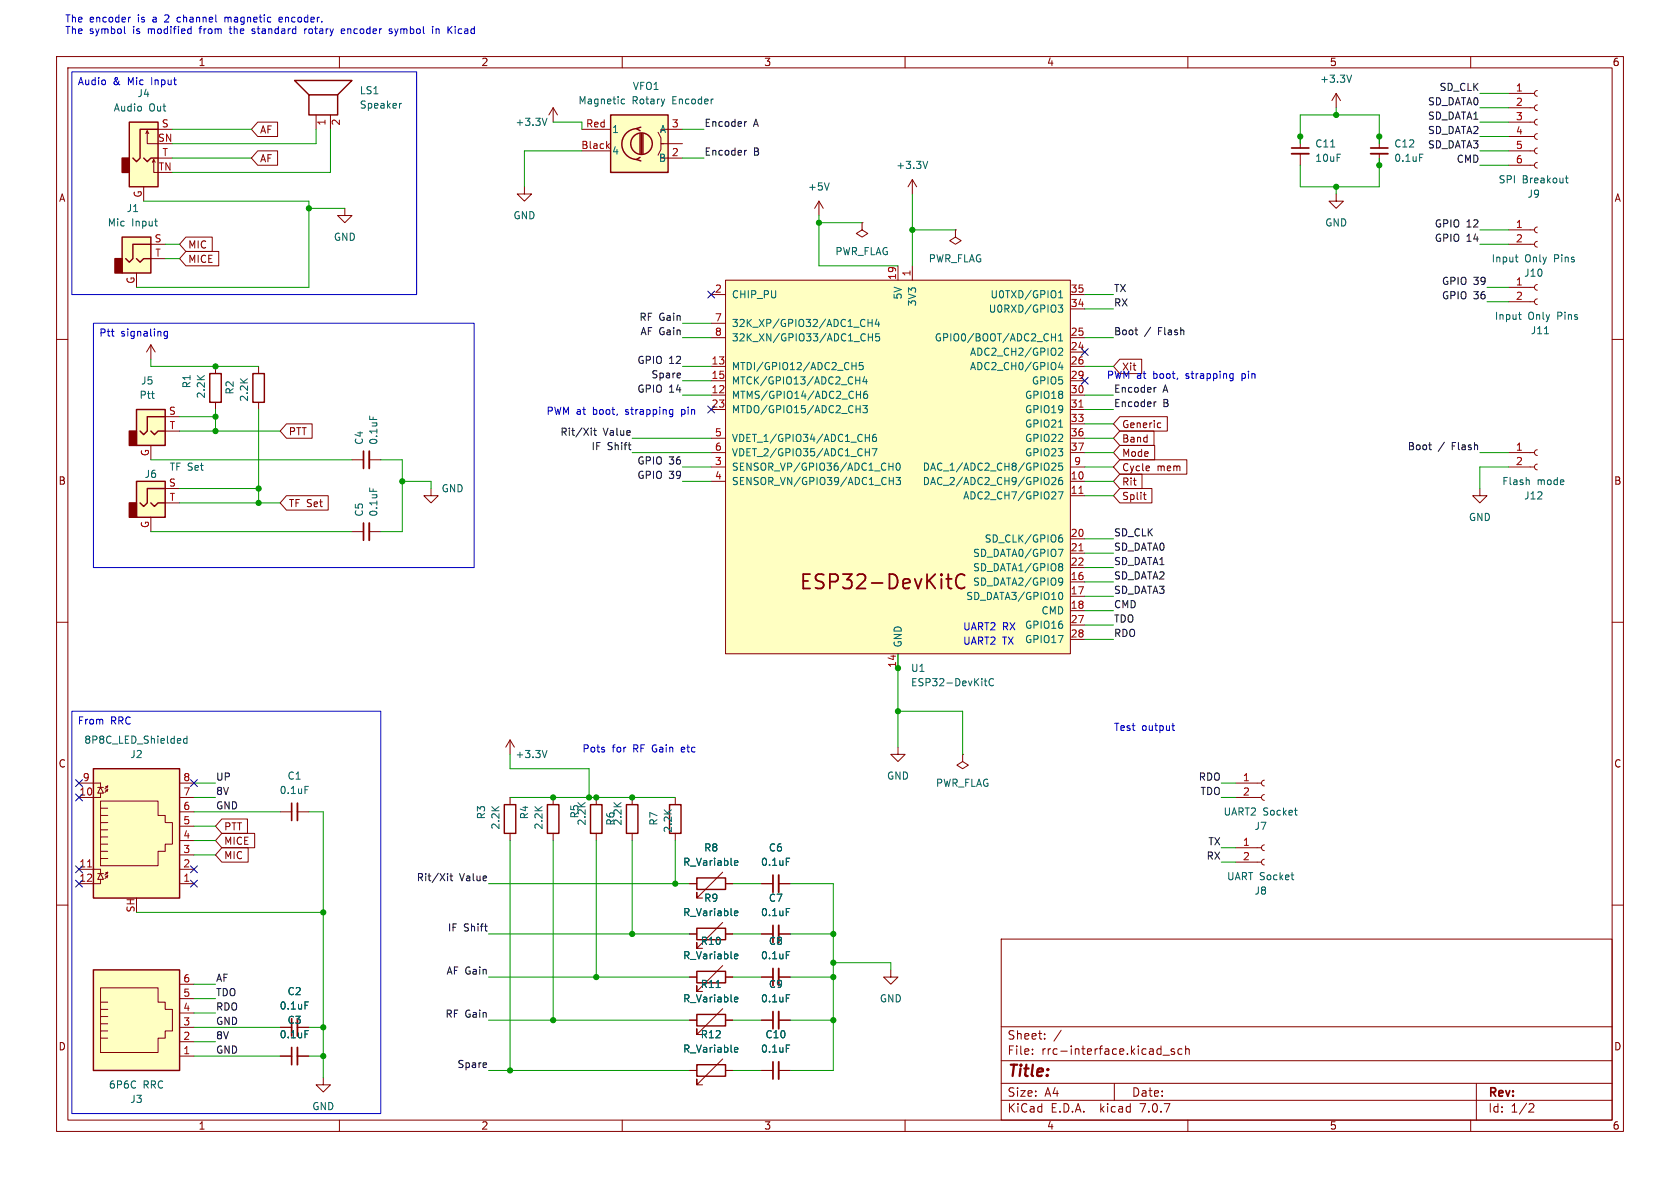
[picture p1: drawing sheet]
<svg xmlns="http://www.w3.org/2000/svg" width="297mm" height="210mm" viewBox="0 0 297 210" stroke-linecap="round" stroke-linejoin="round" font-family="sans-serif">
<g fill="none" stroke="#840000" stroke-width=".18">
<path d="M10 10h277v190h-277zM12 12h273v186h-273zM60 10v2M97.8 19.1l-.8 1.2M97.8 19.1v2.5M97.8 19.1l.8 1.2M110 10v2M160 10v2M210 10v2M236.2 16.5l-.7 1.3M236.2 16.5v2.6M236.2 16.5l.8 1.3"/>
<path d="M260 10v2M266.7 19.1h4.6M266.7 16.5h4.6M271.8 18.5l-.4 .2-.1 .3 .1 .4 .4 .2M271.8 16l-.4 .2-.1 .3 .1 .4 .4 .1M25.4 33v2.6M25.8 23.6l.2-.5v2.3h1.9M26 23.1l.3 .5M26.9 28.7l.3-.5v2.3h.7M27.2 28.2l.2 .5M27.9 27.9h2.6M27.9 22.9h2.6"/>
<path d="M45.6 21.6h3.5v2.5h-3.5l-1.2-1.2zM45.6 26.7h3.5v2.5h-3.5l-1.2-1.3zM55.9 20.3v2.6M58.4 20.3v2.6M61 36.8v1.3h1.2l-1.2 1.3-1.3-1.3h1.3M92.7 33v1.3h1.3l-1.3 1.3-1.3-1.3h1.3M102.9 26.7h5M102.9 22.9h5M116.3 23.4l.5 1v1h.5M118.1 27.9h2.5M118.1 22.9h2.5M120.6 25.4h-3.8v1l-.5 1"/>
<path d="M144.8 35.6l-.8 1.2M144.8 35.6v2.5M144.8 35.6l.7 1.2M152.4 39.4v1.2l-1 .7 1 .6 1-.6-1-.7M152.4 39.4h.1M161.3 31.8v2.5M161.3 31.8l-.8 1.2M161.3 31.8l.8 1.2M229.9 24.1v2.1M229.9 27.2v2M236.2 34.3v1.3h1.3l-1.3 1.2-1.3-1.2h1.3M243.8 24.1v2.1"/>
<path d="M243.8 27.2v2M266.7 29.2h4.6M266.7 26.7h4.6M266.7 24.1h4.6M266.7 21.6h4.6M271.8 28.7l-.4 .2-.1 .3 .1 .4 .4 .1M271.8 26.2l-.4 .1-.1 .4 .1 .3 .4 .2M271.8 23.6l-.4 .2-.1 .3 .1 .4 .4 .1M271.8 21.1l-.4 .1-.1 .4 .1 .3 .4 .2M10 60h2M24.1 48.3v2.5M26.7 43.2h2.5"/>
<path d="M26.7 45.7h2.5M32.9 41.9h4.6v2.6h-4.6l-1.2-1.3zM32.9 44.4h5.8v2.6h-5.8l-1.2-1.3zM125.7 52.1h2.6M125.7 59.7h2.6M125.7 57.2h2.6M128.3 49.5h60.9v66.1h-60.9zM158.7 47v2.5M161.3 47v2.5M168.9 40.6v1.3l-1 .6 1 .7 1-.7-1-.6M168.9 40.6h.1M189.2 52.1h2.6"/>
<path d="M189.2 59.7h2.6M189.2 54.6h2.6M266.7 43.2h4.6M266.7 53.3h4.6M266.7 50.8h4.6M266.7 40.6h4.6M271.8 52.8l-.4 .2-.1 .3 .1 .4 .4 .1M271.8 50.3l-.4 .2-.1 .3 .1 .4 .4 .1M271.8 42.7l-.4 .1-.1 .4 .1 .3 .4 .2M271.8 40.1l-.4 .2-.1 .3 .1 .4 .4 .1M285 60h2M26.7 61l-.8 1.2"/>
<path d="M26.7 61v2.5M26.7 78.7v2.6M26.7 61l.7 1.2M29.2 73.7h2.5M29.2 76.2h2.5M38.1 64.8v1.2M38.1 71.1v1.3M45.7 64.8v1.2M45.7 71.1v1.3M50.6 74.9h4.6v2.6h-4.6l-1.1-1.3zM125.7 69.9h2.6M125.7 64.8h2.6"/>
<path d="M125.7 67.3h2.6M125.7 72.4h2.6M125.7 77.5h2.6M189.2 69.9h2.6M189.2 64.8h2.6M189.2 67.3h2.6M189.2 72.4h2.6M189.2 62.2h2.6M189.2 74.9h2.6M189.2 77.5h2.6M198 63.5h3.8v2.5h-3.8l-1.2-1.2zM198 76.2h6v2.5h-6l-1.2-1.2z"/>
<path d="M198 78.7h6.1v2.6h-6.1l-1.2-1.3zM198 73.7h8.4v2.5h-8.4l-1.2-1.3zM204.8 74.8h.4M205.2 75.5l-.4 .1M271.8 79.5l-.4 .2-.1 .3 .1 .4 .4 .1M26.7 91.4v2.6M29.2 86.4h2.5M29.2 88.9h2.5M50.6 87.6h7.4v2.6h-7.4l-1.1-1.3zM62.2 81.3h2.1M62.2 94h2.1M65.3 81.3h2"/>
<path d="M65.3 94h2M76.2 86.4v1.2h1.3l-1.3 1.3-1.3-1.3h1.3M125.7 82.6h2.6M125.7 80h2.6M125.7 85.1h2.6M189.2 82.6h2.6M189.2 80h2.6M189.2 85.1h2.6M189.2 87.6h2.6M189.2 95.3h2.6M189.2 97.8h2.6M198 81.3h11.8v2.5h-11.8l-1.2-1.2z"/>
<path d="M198 83.8h3.9v2.6h-3.9l-1.2-1.3zM198 86.4h5.6v2.5h-5.6l-1.2-1.3zM202.1 87.5h.5M202.3 87v1.1l.3 .2M261.6 86.4v1.2h1.3l-1.3 1.3-1.3-1.3h1.3M266.7 82.6h4.6M266.7 80h4.6M271.8 82l-.4 .2-.1 .3 .1 .4 .4 .2M10 110h2M158.7 115.6v2.5M189.2 102.9h2.6M189.2 105.4h2.6"/>
<path d="M189.2 108h2.6M189.2 100.3h2.6M189.2 110.5h2.6M189.2 113h2.6M285 110h2M14 138.4h3.8v.8M17.3 139.2h1M17.8 139.2l.5 1h-1zM18.7 139.7l.3-.1-.5 .5M18.7 139.1l.3-.2-.5 .5M19 139.6l-.1 .4M19 138.9l-.1 .4"/>
<path d="M31.7 138.4h2.6M90.2 130.8l-.8 1.3M90.2 130.8v2.6M90.2 130.8l.7 1.3M158.7 132.1v1.3h1.3l-1.3 1.2-1.2-1.2h1.2M170.2 133.4v1.2l1 .7-1 .6-1-.6 1-.7M170.2 133.4h.1M218.4 138.4h4.6M223.5 137.9l-.3 .2-.2 .3 .2 .4 .3 .1M10 160h2M14 153.7h3.8v.7M17.3 154.4h1"/>
<path d="M17.8 151.8h1.2M17.8 150.5h1.2M17.8 149.2h1.2M17.8 148h1.2M17.8 146.7h1.2M17.8 145.4h1.2M17.8 154.4l.5 1h-1zM17.8 141.6h10.1v2.5h1.3v1.3h1.3v3.8h-1.3v1.3h-1.3v2.5h-10.1zM17.8 155.4v.8h-3.8M17.8 140.2v.8h-3.8M17.8 144.1h1.2M17.8 142.9h1.2"/>
<path d="M18.7 154.9l.3-.1-.5 .5M18.7 154.3l.3-.1-.5 .5M19 154.8l-.1 .4M19 154.2l-.1 .4M31.7 156.2h2.6M31.7 141h2.6M31.7 153.7h2.6M31.7 151.1h2.6M31.7 148.6h2.6M31.7 146.1h2.6M31.7 143.5h2.6M39.2 149.9h4.7v2.5h-4.7l-1.1-1.3z"/>
<path d="M39.2 144.8h4.6v2.5h-4.6l-1.1-1.2zM39.2 147.3h5.8v2.6h-5.8l-1.1-1.3zM49.5 143.5h2.1M52.6 143.5h2M90.2 141v1.2M90.2 147.3v1.3M97.8 141v1.2M97.8 147.3v1.3M105.4 141v1.2M105.4 147.3v1.3M111.8 141v1.2M111.8 147.3v1.3"/>
<path d="M119.4 141v1.2M119.4 147.3v1.3M121.9 156.2h1.3M127.8 154.2l-4.6 4.6v-1.1v1.1h1M128.3 156.2h1.2M134.6 156.2h2.1M137.7 156.2h2M218.4 152.4h4.6M218.4 149.9h4.6M218.4 141h4.6M223.5 151.9l-.3 .1-.2 .4 .2 .4 .3 .1M223.5 149.4l-.3 .1-.2 .3 .2 .4 .3 .2"/>
<path d="M223.5 140.5l-.3 .1-.2 .4 .2 .3 .3 .2M285 160h2M17.8 179.7h1.2M17.8 178.4h1.2M17.8 177.2h1.2M17.8 174.6h10.1v2.6h1.3v1.2h1.3v3.8h-1.3v1.3h-1.3v2.6h-10.1zM31.7 179.1h2.6M31.7 176.5h2.6M31.7 174h2.6M121.9 165.1h1.3M121.9 172.7h1.3M127.8 163.1l-4.6 4.5v-1v1h1"/>
<path d="M127.8 170.7l-4.6 4.6v-1.1v1.1h1M127.8 178.3l-4.6 4.6v-1v1h1M128.3 165.1h1.2M128.3 172.7h1.2M134.6 165.1h2.1M134.6 172.7h2.1M137.7 165.1h2M137.7 172.7h2M157.5 171.5v1.2h-1.3l1.3 1.3 1.2-1.3h-1.2M177 166h108v32h-108zM17.8 183.5h1.2M17.8 182.2h1.2"/>
<path d="M17.8 181h1.2M31.7 186.7h2.6M31.7 184.2h2.6M31.7 181.6h2.6M49.5 186.7h2.1M49.5 181.6h2.1M52.6 186.7h2M52.6 181.6h2M57.1 190.5v1.3h1.3l-1.3 1.2-1.2-1.2h1.2M60 198v2M110 198v2M121.9 180.3h1.3"/>
<path d="M121.9 189.2h1.3M127.8 187.2l-4.6 4.6v-1v1h1M128.3 180.3h1.2M128.3 189.2h1.2M134.6 180.3h2.1M134.6 189.2h2.1M137.7 180.3h2M137.7 189.2h2M160 198v2M177 194.5h108M177 191.5h108M177 187.5h108"/>
<path d="M177 181.5h108M182.5 186.3v.1M182.5 185.5v.1M184.7 183.6v.1M184.7 182.8v.1M187.6 182.1l-1.3 2M197 191.5v3M205.6 186.5h1.1M207.6 185.5l-.4-.1-.2 .2 .1 .2 .5 .2v.3h-.6M209 185.5l-.5-.1-.3 .3v.4l.2 .2h.6M209.6 185.5l.2-.1 .4 .1v.9M209.6 184.9v1.5"/>
<path d="M210 198v2M260 198v2M261 191.5v6.5M270.5 195.1l.5 .1 .2 .3-1 1.1h1"/>
</g>
<g fill="none" stroke="#006464" stroke-width=".18">
<path d="M71 18.3l-.3 .1M109.9 18.2l.2 .2 .3-.1M110.4 17.6l-.3-.1-.2 .1M238.9 13.3l-.4 1.2M27.3 39.1h.5M27.7 39.9h.1M96.7 20.9l-.4 1.3M146.6 32.3l-.4 1.3M164 28.5l-.4 1.3M235.2 26h.8M251 27.3h.6M276.7 31.5h.5"/>
<path d="M276.9 31.1v1l.3 .2M153.5 56.5v1.2M153.5 57.1h.7M153.5 59.6h.7M153.5 59v1.3M154.2 56.5v1.2M154.2 59v1.3M155 56.4l-.3 .9h.8M155.3 56.9v.8M155.5 59h-.7v.6l.2-.1h.4l.1 .2v.4l-.2 .2-.5-.2M185.9 59.6h.7M186.6 59v1.3"/>
<path d="M187.1 53.9h.8l-.5 .5 .4 .1v.6l-.2 .1-.5-.1M187.1 51.7l.4-.3v1.2M187.1 59.4l.4-.4v1.3M187.1 52.6h.8M267.9 45.5h.5M268.1 46.1l.3 .2M268.4 55.6h.5M268.6 56.3l.3 .2M273 59h.8M65.4 73.5v.7M150.6 64.7h.7M151.3 67.2h.7"/>
<path d="M151.3 64.1v1.2M151.3 72.3h.8M151.4 69.8h.7M152 66.6v1.3M152.1 71.7v1.3M152.1 69.2v1.2M152.5 64.1h-.6v.6l.2-.1h.4l.1 .2-.1 .4-.1 .1-.5-.1M152.5 71.7h.8l-.4 .5 .4 .1v.5l-.2 .2-.6-.2M152.9 66.6l-.4 .9h.8M153 77.4h.7M153 79.9h.7M153.2 67v.9"/>
<path d="M153.3 69.2h-.4a.86 .86 0 0 0 0 1.2l.4-.1 .1-.4-.2-.3-.4 .1-.1 .2M153.7 76.8v1.2M153.7 79.3v1.3M154.2 79.3h.8l-.5 1.3M154.8 76.8h-.3a.86 .86 0 0 0 0 1.2l.4-.1 .1-.4-.3-.2h-.3l-.2 .2M187.1 61.7l.5-.2 .3 .4-.8 .9h.8M187.1 60.3h.8M187.1 75.5h.8M187.4 64l-.3 .9h.8M187.8 64.5v.8M65.4 86.2v.7M157.1 82.5h.8"/>
<path d="M157.2 85h.7M157.9 81.9v1.2M157.9 84.4v1.3M158.4 84.4h.8l-.4 .5 .3 .1v.5l-.1 .2-.6-.2M158.6 81.9h.1a.68 .68 0 0 1 .5 .6 .68 .68 0 0 1-.5 .6 .84 .84 0 0 1-.1-1.2zM185.9 84.5l.5-.1 .3 .4-.8 .9h.8M185.9 82l.5-.1 .3 .3-.8 .9h.8M187.1 86.9h.8l-.5 1.3M187.1 97.1h.8l-.5 1.3M187.3 95.1l.3-.1 .3 .3-.1 .5h-.5M187.4 99.6h.2l.3 .3-.3 .3M187.8 84.4l-.4 .1a.86 .86 0 0 0 0 1.2l.4-.2 .1-.4-.3-.2h-.3l-.2 .2"/>
<path d="M187.8 94.6h-.4l-.2 .3M187.8 81.9h-.6l-.1 .6 .2-.2 .5 .1 .1 .2-.1 .4-.2 .1-.5-.1M270.3 84.9l.1 .8M174.2 120v1l.3 .2M187.3 104.8l.1-.1a.68 .68 0 0 1 .5 .7 .68 .68 0 0 1-.5 .6l-.1-.1M187.4 102.2l.4 .1a.84 .84 0 0 1-.3 1.1M187.4 100.2h.2M187.6 100.2l.3 .2v.3l-.1 .1-.4 .1M187.9 102.7l-.1 .2-.4 .1M33.1 130.1v1.3M33.1 130.6l-.4-.1-.3 .3 .2 .5h.5M53.9 139h.6"/>
<path d="M96.7 132.7l-.4 1.2M174 120.4h.5M175.6 120.1a.6 .6 0 0 0-.8 .4 .6 .6 0 0 0 .6 .7l.2-.1M129.9 152.2l.4-.1 .1 .3-.6 .2M129.9 152.9h.5M139 151.7h.6M228.2 154.7h.5M228.6 155.5h.1M228.8 143.2h.5M229.2 144.1h.1M53.9 177.1h.6M126.6 174.6h.7"/>
<path d="M129.9 161.8h.5M129.9 161.1l.4-.1 .1 .3-.6 .1M129.9 168.7l.4-.1 .1 .3-.6 .2M129.9 176.3h.4l.1 .3-.6 .1M129.9 169.4h.5M129.9 177h.5M139 160.6h.6M139 168.2h.6M139 175.8h.6M53.9 182.2h.6M129.9 185.2h.4l.1 .3-.6 .1M129.9 185.9h.5"/>
<path d="M139 184.7h.6"/>
</g>
<path d="M228.3 27.2h3.1M242.3 27.2h3.1M65.3 79.8v3M65.3 92.5v3M52.6 142v3M137.7 154.7v3M137.7 163.6v3M137.7 171.2v3M137.7 178.8v3.1M52.6 180.1v3M52.6 185.2v3M137.7 187.7v3.1" fill="none" stroke="#840000" stroke-width=".33"/>
<path d="M228.3 26.2h3.1M242.3 26.2h3.1M64.3 79.8v3M64.3 92.5v3M51.6 142v3M136.7 154.7v3M136.7 163.6v3M136.7 171.2v3M136.7 178.8v3.1M51.6 180.1v3M51.6 185.2v3M136.7 187.7v3.1" fill="none" stroke="#840000" stroke-width=".3"/>
<g fill="none" stroke="#840000" stroke-width=".25">
<path d="M54.6 16.8h5.1v3.5h-5.1zM54.6 16.8l-2.5-2.6h10.1l-2.5 2.6M22.9 21.6h5v11.4h-5zM25.4 27.9l.6 .7 .7-.7h1.2M27.9 22.9h-3.1v5l-.7 .7-.6-.7M107.9 20.3h10.2v10.2h-10.2zM112.6 22.7a2.73 2.73 0 0 0-2.7 2.8 2.73 2.73 0 0 0 2.7 2.7M113.2 27.8l-.7 .4 .8 .2M113.2 23.6v3.6M113.3 22.5l-.8 .2 .7 .4M113.4 23.6v3.6M113.7 23.6v3.6"/>
<path d="M21.6 41.9h5.1v6.4h-5.1zM24.1 45.7l.7 .7 .6-.7h1.3M26.7 43.2h-3.2v2.5l-.6 .7-.7-.7M24.1 72.4h5.1v6.3h-5.1zM26.7 76.2l.6 .6 .6-.6h1.3M29.2 73.7h-3.2v2.5l-.6 .6-.6-.6M37.1 66h2v5.1h-2zM44.7 66h2v5.1h-2zM24.1 85.1h5.1v6.3h-5.1zM26.7 88.9l.6 .6 .6-.6h1.3M29.2 86.4h-3.2v2.5l-.6 .6-.6-.6M16.5 135.9h15.2v22.9h-15.2z"/>
<path d="M89.2 142.2h2v5.1h-2zM96.8 142.2h2v5.1h-2zM104.4 142.2h2v5.1h-2zM110.7 142.2h2.1v5.1h-2.1zM118.4 142.2h2v5.1h-2zM123.2 155.2h5.1v2h-5.1zM16.5 171.5h15.2v17.7h-15.2zM123.2 164.1h5.1v2h-5.1zM123.2 171.7h5.1v2h-5.1zM123.2 179.3h5.1v2.1h-5.1zM123.2 188.2h5.1v2h-5.1z"/>
<circle cx="113.4" cy="25.4" r="1.9"/>
</g>
<g fill="#ffffc2" stroke="#ffffc2" stroke-width=".18">
<path d="M21.6 41.9h5.1v6.4h-5.1z"/>
<path d="M128.3 49.5h60.9v66.1h-60.9z"/>
<path d="M107.9 20.3h10.2v10.2h-10.2z"/>
<path d="M16.5 135.9h15.2v22.9h-15.2z"/>
<path d="M16.5 171.5h15.2v17.7h-15.2z"/>
<path d="M24.1 85.1h5.1v6.3h-5.1z"/>
<path d="M24.1 72.4h5.1v6.3h-5.1z"/>
<path d="M22.9 21.6h5v11.4h-5z"/>
</g>
<g fill="#840000" stroke="#840000" stroke-width=".25">
<path d="M20.3 45.7h1.3v2.6h-1.3z"/>
<path d="M22.9 88.9h1.2v2.5h-1.2z"/>
<path d="M22.9 76.2h1.2v2.5h-1.2z"/>
<path d="M21.6 27.9h1.3v2.6h-1.3z"/>
</g>
<path d="M167.3 102.3h.9M167.6 101.5v2.2l.2 .2 .4 .1M170.5 101.7a.95 .95 0 0 0-1-.1 .95 .95 0 0 0-.5 1 1.08 1.08 0 0 0 .3 1.1 1.08 1.08 0 0 0 1.1 .2l.1-.1" fill="none" stroke="#840000" stroke-width=".32"/>
<path d="M107.4 25.8l.3 .5M107.7 25.4l-.5 .5M190.7 72h.8M190.7 87.2h.8M190.7 97.4h.8M15.5 153.3h.7" fill="none" stroke="#a90000" stroke-width=".18"/>
<g fill="none" stroke="#0f0f0f" stroke-width=".18">
<path d="M132 26.6l-.4 .2M132 21.5l-.4 .2M200.6 58.3h.5M201 59.2h.1M104.5 75.7v.1M104.5 76.1v.9M104.9 76.1h.5M105.1 75.7v1.1l.3 .2M111.1 78.7h.4M111.4 79.5h.1M204.4 71l-.4 .3M204.4 68.5l-.4 .2"/>
<path d="M252.6 78.7h.5M252.9 79.5h.2M79.1 154.4v.1M79.1 154.9v.8M79.5 154.9h.5M79.7 154.4v1.1l.3 .2M85.7 163.7h.4M86 164.6h.1"/>
</g>
<g fill="none" stroke="#0000c2" stroke-width=".18">
<path d="M12.7 12.7h61v39.4h-61zM22 4.7v1.1l.2 .1M23.1 3l-.3 .2M31.5 3l-.2 .3v.3l.2 .3M33.4 5.1l.4 .1M33.8 4.7v1.2M33.8 5.9h-.4M39.8 3v.9M40.1 3l-.3 .2M40.5 5.1h.5M40.7 4.7v1.2M44.5 5.9h.4"/>
<path d="M44.9 5.1l-.4 .2 .1 .2h.3M49.9 3.1l-.4-.1-.2 .2 .1 .6h.5M49.9 3.3l-.6 .2M53.9 5.1v.8M54.2 5.1l-.3 .2M60.3 5.5l.6-.1v-.2l-.4-.1-.2 .2 .1 .6h.5M69.3 5.2l-.3-.1-.2 .2 .1 .2 .4 .1v.3h-.5M76.5 4.7v.1M76.5 5.1v.8M77.1 5.2l.3-.1 .2 .2M77.1 5.1v.8M80.5 4.7v.1"/>
<path d="M80.5 5.1v.8M16.5 57.2h67.3v43.1h-67.3zM29.6 58.6v1l-.2 .2h-.3M29.6 58.6h-.4l-.2 .2 .1 .6h.5M118.6 72.4l.3 .1M118.9 72.4v1l-.1 .2-.3 .1M118.9 73.2h-.3M217.6 66l.4 .1M218 66v1.1l-.1 .2h-.3M218 66.8l-.4 .1M12.7 125.7h54.6v71.2h-54.6zM207.2 128.3h.5"/>
<path d="M207.4 127.9v1l.3 .2"/>
</g>
<g fill="none" stroke="#009600" stroke-width=".18">
<path d="M236.2 19.1v1.2M261.6 19.1h5.1M261.6 16.5h5.1M25.4 35.6h29.2v15.2h-30.5M30.5 22.9h13.9M30.5 27.9h13.9M54.6 36.8h6.4M55.9 22.9v2.5h-25.4M58.4 22.9v7.6h-27.9M97.8 21.6h5.1v1.3M102.9 26.7h-10.2v6.3M120.6 22.9h3.9"/>
<path d="M120.6 27.9h3.9M144.8 38.1v8.9h13.9M144.8 39.4h7.6M161.3 34.3v12.7M229.9 25.4v-5.1h13.9v5.1M236.2 33v1.3M243.8 27.9v5.1h-13.9v-3.8M261.6 21.6h5.1M261.6 24.1h5.1M261.6 26.7h5.1M261.6 29.2h5.1M29.2 43.2h2.5"/>
<path d="M29.2 45.7h2.5M120.6 57.2h5.1M120.6 59.7h5.1M161.3 40.6h7.6M191.8 59.7h5M191.8 54.6h5M191.8 52.1h5M261.6 40.6h5.1M261.6 43.2h5.1M262.9 50.8h3.8M262.9 53.3h3.8M26.7 63.5v1.3h19"/>
<path d="M31.7 76.2h17.8M31.7 73.7h6.4M38.1 72.4v3.8M45.7 72.4v16.5M111.8 77.5h13.9M120.6 64.8h5.1M120.6 67.3h5.1M120.6 69.9h5.1M191.8 77.5h5M191.8 64.8h5M191.8 69.9h5M191.8 72.4h5"/>
<path d="M191.8 74.9h5M26.7 81.3h35.5M26.7 94h35.5M31.7 88.9h17.8M31.7 86.4h14M67.3 81.3h3.8v12.7h-3.8M71.1 85.1h5.1v1.3M111.8 80h13.9M120.6 82.6h5.1M120.6 85.1h5.1M191.8 82.6h5M191.8 80h5"/>
<path d="M191.8 85.1h5M191.8 97.8h5M191.8 95.3h5M191.8 87.6h5M261.6 80h5.1M266.7 82.6h-5.1v3.8M158.7 115.6v16.5M191.8 105.4h5M191.8 100.3h5M191.8 102.9h5M191.8 110.5h5M191.8 108h5"/>
<path d="M191.8 113h5M34.3 138.4h3.8M90.2 133.4v2.5h13.9v5.1M158.7 125.7h11.5v7.7M215.9 138.4h2.5M34.3 141h3.8M34.3 143.5h15.2M34.3 148.6h3.8M34.3 146.1h3.8M34.3 151.1h3.8M54.6 143.5h2.5v47M86.4 156.2h35.5"/>
<path d="M90.2 141h29.2M90.2 148.6v40.6M97.8 148.6v31.7M105.4 148.6v24.1M111.8 148.6v16.5M119.4 148.6v7.6M129.5 156.2h5.1M139.7 156.2h7.6v33h-7.6M215.9 152.4h2.5M215.9 149.9h2.5M215.9 141h2.5M24.1 161.3h33"/>
<path d="M34.3 179.1h3.8M34.3 174h3.8M34.3 176.5h3.8M86.4 165.1h35.5M86.4 172.7h35.5M129.5 165.1h5.1M129.5 172.7h5.1M139.7 165.1h7.6M139.7 172.7h7.6M147.3 170.2h10.2v1.3M34.3 184.2h3.8M34.3 181.6h15.2"/>
<path d="M34.3 186.7h15.2M54.6 181.6h2.5M54.6 186.7h2.5M86.4 180.3h35.5M86.4 189.2h35.5M129.5 180.3h5.1M129.5 189.2h5.1M139.7 180.3h7.6"/>
</g>
<g fill="none" stroke="#000084" stroke-width=".18">
<path d="M125.1 51.5l1.2 1.2M126.3 51.5l-1.2 1.2M125.1 71.8l1.2 1.2M126.3 71.8l-1.2 1.2M191.2 66.7l1.2 1.2M191.2 61.6l1.2 1.2M192.4 66.7l-1.2 1.2M192.4 61.6l-1.2 1.2M13.4 137.8l1.2 1.2M14.6 137.8l-1.2 1.2M33.7 137.8l1.2 1.2M34.9 137.8l-1.2 1.2"/>
<path d="M13.4 153.1l1.2 1.2M13.4 155.6l1.2 1.2M13.4 140.4l1.2 1.2M14.6 153.1l-1.2 1.2M14.6 155.6l-1.2 1.2M14.6 140.4l-1.2 1.2M33.7 153.1l1.2 1.2M33.7 155.6l1.2 1.2M34.9 153.1l-1.2 1.2M34.9 155.6l-1.2 1.2"/>
</g>
<g fill="#009600" stroke="#009600" stroke-width=".18">
<circle cx="144.8" cy="39.4" r=".46"/>
<circle cx="229.9" cy="24.1" r=".46"/>
<circle cx="236.2" cy="20.3" r=".46"/>
<circle cx="161.3" cy="40.6" r=".46"/>
<circle cx="243.8" cy="24.1" r=".46"/>
<circle cx="243.8" cy="29.2" r=".46"/>
<circle cx="236.2" cy="33" r=".46"/>
<circle cx="158.7" cy="125.7" r=".46"/>
<circle cx="158.7" cy="118.1" r=".46"/>
<circle cx="147.3" cy="165.1" r=".46"/>
<circle cx="147.3" cy="170.2" r=".46"/>
<circle cx="147.3" cy="180.3" r=".46"/>
<circle cx="147.3" cy="172.7" r=".46"/>
<circle cx="97.8" cy="141" r=".46"/>
<circle cx="105.4" cy="141" r=".46"/>
<circle cx="104.1" cy="141" r=".46"/>
<circle cx="119.4" cy="156.2" r=".46"/>
<circle cx="111.8" cy="141" r=".46"/>
<circle cx="111.8" cy="165.1" r=".46"/>
<circle cx="90.2" cy="189.2" r=".46"/>
<circle cx="105.4" cy="172.7" r=".46"/>
<circle cx="97.8" cy="180.3" r=".46"/>
<circle cx="57.1" cy="161.3" r=".46"/>
<circle cx="57.1" cy="181.6" r=".46"/>
<circle cx="57.1" cy="186.7" r=".46"/>
<circle cx="45.7" cy="88.9" r=".46"/>
<circle cx="45.7" cy="86.4" r=".46"/>
<circle cx="54.6" cy="36.8" r=".46"/>
<circle cx="38.1" cy="73.7" r=".46"/>
<circle cx="38.1" cy="76.2" r=".46"/>
<circle cx="71.1" cy="85.1" r=".46"/>
<circle cx="38.1" cy="64.8" r=".46"/>
</g>
<text font-size="3.5" fill="#840000" x="141.2" y="104.6">ESP32-DevKitC</text>
<text font-size="2.8" fill="#840000" x="178" y="190.9">Title:</text>
<g font-size="2.1" fill="#840000">
<text x="178" y="184">Sheet:</text>
<text x="178" y="186.7">File:</text>
<text x="184.1" y="186.7">rrc-interface.kicad_sch</text>
<text x="178" y="196.9">KiCad</text>
<text x="178" y="194.1">Size:</text>
<text x="184.7" y="194.1">A4</text>
<text x="185.7" y="196.9">E.D.A.</text>
<text x="194.6" y="196.9">kicad</text>
<text x="200" y="194.1">Date:</text>
<text x="201.8" y="196.9">7.0.7</text>
<text x="263" y="194.3">Rev:</text>
<text x="263" y="196.9">Id:</text>
<text x="267.1" y="196.9">1/2</text>
</g>
<g font-size="1.8" fill="#0000c2">
<text x="11.4" y="4.1">The</text>
<text x="15.8" y="4.1">encoder</text>
<text x="24.5" y="4.1">is</text>
<text x="27.3" y="4.1">a</text>
<text x="29.6" y="4.1">2</text>
<text x="32" y="4.1">channel</text>
<text x="40.6" y="4.1">magnetic</text>
<text x="50.4" y="4.1">encoder.</text>
<text x="11.4" y="6.1">The</text>
<text x="15.8" y="6.1">symbol</text>
<text x="23.6" y="6.1">is</text>
<text x="26.4" y="6.1">modified</text>
<text x="35.8" y="6.1">from</text>
<text x="41.3" y="6.1">the</text>
<text x="45.4" y="6.1">standard</text>
<text x="54.9" y="6.1">rotary</text>
<text x="61.6" y="6.1">encoder</text>
<text x="70.3" y="6.1">symbol</text>
<text x="78.1" y="6.1">in</text>
<text x="81" y="6.1">Kicad</text>
<text x="13.7" y="15.4">Audio</text>
<text x="20" y="15.4">&amp;</text>
<text x="22.7" y="15.4">Mic</text>
<text x="27" y="15.4">Input</text>
<text x="17.5" y="59.8">Ptt</text>
<text x="21.4" y="59.8">signaling</text>
<text x="195.6" y="67.1">PWM at</text>
<text x="204" y="67.1">boot,</text>
<text x="209.9" y="67.1">strapping</text>
<text x="220" y="67.1">pin</text>
<text x="96.5" y="73.4">PWM at</text>
<text x="104.9" y="73.4">boot,</text>
<text x="110.9" y="73.4">strapping</text>
<text x="120.9" y="73.4">pin</text>
<text x="170.2" y="111.5">UART2</text>
<text x="177.2" y="111.5">RX</text>
<text x="170.2" y="114.1">UART2</text>
<text x="177.2" y="114.1">TX</text>
<text x="13.7" y="128.4">From</text>
<text x="19.5" y="128.4">RRC</text>
<text x="196.8" y="129.3">Test</text>
<text x="201.8" y="129.3">output</text>
<text x="102.9" y="133.1">Pots</text>
<text x="108.2" y="133.1">for</text>
<text x="112" y="133.1">RF Gain</text>
<text x="120.9" y="133.1">etc</text>
</g>
<g font-size="1.8" fill="#840000">
<text x="35" y="11.9">1</text>
<text x="85" y="11.9">2</text>
<text x="135" y="11.9">3</text>
<text x="185" y="11.9">4</text>
<text x="235" y="11.9">5</text>
<text x="285" y="11.9">6</text>
<text x="45.9" y="23.8">AF</text>
<text x="45.9" y="28.9">AF</text>
<text x="10.3" y="35.9">A</text>
<text x="285.3" y="35.9">A</text>
<text x="33.2" y="44.1">MIC</text>
<text x="33.2" y="46.7">MICE</text>
<text x="198.3" y="65.7">Xit</text>
<text x="51" y="77.2">PTT</text>
<text x="198.3" y="75.9">Generic</text>
<text x="198.3" y="83.5">Cycle</text>
<text x="198.3" y="78.4">Band</text>
<text x="198.3" y="81">Mode</text>
<text x="204.5" y="83.5">mem</text>
<text x="10.3" y="85.9">B</text>
<text x="51" y="89.9">TF Set</text>
<text x="198.3" y="86">Rit</text>
<text x="198.3" y="88.6">Split</text>
<text x="285.3" y="85.9">B</text>
<text x="10.3" y="135.9">C</text>
<text x="285.3" y="135.9">C</text>
<text x="39.5" y="147">PTT</text>
<text x="39.5" y="149.5">MICE</text>
<text x="39.5" y="152.1">MIC</text>
<text x="10.3" y="185.9">D</text>
<text x="285.3" y="185.9">D</text>
<text x="35" y="199.9">1</text>
<text x="85" y="199.9">2</text>
<text x="135" y="199.9">3</text>
<text x="185" y="199.9">4</text>
<text x="235" y="199.9">5</text>
<text x="285" y="199.9">6</text>
</g>
<g font-size="1.8" fill="#006464">
<text x="24.2" y="17.4">J4</text>
<text x="63.5" y="16.9">LS1</text>
<text x="111.8" y="16.1">VFO1</text>
<text x="233.3" y="14.8">+3.3V</text>
<text x="20" y="19.9">Audio</text>
<text x="26.3" y="19.9">Out</text>
<text x="63.5" y="19.4">Speaker</text>
<text x="91" y="22.5">+3.3V</text>
<text x="102.2" y="18.6">Magnetic</text>
<text x="108.1" y="23.7">1</text>
<text x="111.7" y="18.6">Rotary</text>
<text x="116.6" y="23.7">A</text>
<text x="119" y="18.6">Encoder</text>
<text x="108.1" y="27.5">4</text>
<text x="116.4" y="28.8">B</text>
<text x="232.4" y="26.3">C11</text>
<text x="232.4" y="28.8">10uF</text>
<text x="246.4" y="26.3">C12</text>
<text x="246.4" y="28.8">0.1uF</text>
<text x="142.7" y="33.9">+5V</text>
<text x="158.3" y="30.1">+3.3V</text>
<text x="264.8" y="32.6">SPI</text>
<text x="269.1" y="32.6">Breakout</text>
<text x="270" y="35.2">J9</text>
<text x="18.9" y="40.2">Mic</text>
<text x="22.3" y="37.7">J1</text>
<text x="23.3" y="40.2">Input</text>
<text x="90.7" y="39">GND</text>
<text x="234.2" y="40.2">GND</text>
<text x="58.9" y="42.8">GND</text>
<text x="147.6" y="45.3">PWR_FLAG</text>
<text x="164.1" y="46.6">PWR_FLAG</text>
<text x="263.6" y="46.6">Input</text>
<text x="269.6" y="46.6">Only</text>
<text x="274.8" y="46.6">Pins</text>
<text x="129.3" y="52.9">CHIP_PU</text>
<text x="159.6" y="53" transform="rotate(-90 159.6 53)">5V</text>
<text x="175" y="52.9">U0TXD/GPIO1</text>
<text x="269.3" y="49.1">J10</text>
<text x="129.3" y="58">32K_XP/GPIO32/ADC1_CH4</text>
<text x="162.2" y="54.3" transform="rotate(-90 162.2 54.3)">3V3</text>
<text x="174.7" y="55.5">U0RXD/GPIO3</text>
<text x="264.2" y="56.7">Input</text>
<text x="270.1" y="56.7">Only</text>
<text x="270.5" y="59.3">J11</text>
<text x="275.4" y="56.7">Pins</text>
<text x="129.3" y="65.6">MTDI/GPIO12/ADC2_CH5</text>
<text x="129.3" y="60.6">32K_XN/GPIO33/ADC1_CH5</text>
<text x="165.2" y="60.6">GPIO0/BOOT/ADC2_CH1</text>
<text x="171.4" y="63.1">ADC2_CH2/GPIO2</text>
<text x="171.4" y="65.6">ADC2_CH0/GPIO4</text>
<text x="24.6" y="70.7">Ptt</text>
<text x="24.8" y="68.2">J5</text>
<text x="33.9" y="68.7" transform="rotate(-90 33.9 68.7)">R1</text>
<text x="36.4" y="70.5" transform="rotate(-90 36.4 70.5)">2.2K</text>
<text x="41.5" y="69.8" transform="rotate(-90 41.5 69.8)">R2</text>
<text x="44" y="71.1" transform="rotate(-90 44 71.1)">2.2K</text>
<text x="129.3" y="70.7">MTMS/GPIO14/ADC2_CH6</text>
<text x="129.3" y="68.2">MTCK/GPIO13/ADC2_CH4</text>
<text x="181.1" y="70.7">GPIO18</text>
<text x="182.3" y="68.2">GPIO5</text>
<text x="129.3" y="73.3">MTDO/GPIO15/ADC2_CH3</text>
<text x="181.1" y="73.3">GPIO19</text>
<text x="181.1" y="75.8">GPIO21</text>
<text x="29.9" y="83.4">TF Set</text>
<text x="64.4" y="78.7" transform="rotate(-90 64.4 78.7)">C4</text>
<text x="66.9" y="78.7" transform="rotate(-90 66.9 78.7)">0.1uF</text>
<text x="129.3" y="83.4">SENSOR_VP/GPIO36/ADC1_CH0</text>
<text x="129.3" y="78.3">VDET_1/GPIO34/ADC1_CH6</text>
<text x="129.3" y="80.9">VDET_2/GPIO35/ADC1_CH7</text>
<text x="163" y="83.4">DAC_1/ADC2_CH8/GPIO25</text>
<text x="181.1" y="78.3">GPIO22</text>
<text x="181.1" y="80.9">GPIO23</text>
<text x="25.5" y="84.7">J6</text>
<text x="78" y="87.2">GND</text>
<text x="129.3" y="86">SENSOR_VN/GPIO39/ADC1_CH3</text>
<text x="163" y="86">DAC_2/ADC2_CH9/GPIO26</text>
<text x="170.2" y="88.5">ADC2_CH7/GPIO27</text>
<text x="265.5" y="86">Flash</text>
<text x="269.3" y="88.5">J12</text>
<text x="271.7" y="86">mode</text>
<text x="64.4" y="91.4" transform="rotate(-90 64.4 91.4)">C5</text>
<text x="66.9" y="91.4" transform="rotate(-90 66.9 91.4)">0.1uF</text>
<text x="259.6" y="92.3">GND</text>
<text x="171.9" y="98.7">SD_DATA0/GPIO7</text>
<text x="171.9" y="101.2">SD_DATA1/GPIO8</text>
<text x="174" y="96.1">SD_CLK/GPIO6</text>
<text x="170.7" y="106.3">SD_DATA3/GPIO10</text>
<text x="171.9" y="103.7">SD_DATA2/GPIO9</text>
<text x="181.1" y="111.4">GPIO16</text>
<text x="181.1" y="113.9">GPIO17</text>
<text x="184" y="108.8">CMD</text>
<text x="159.6" y="114.6" transform="rotate(-90 159.6 114.6)">GND</text>
<text x="161" y="119">U1</text>
<text x="161" y="121.5">ESP32-DevKitC</text>
<text x="14.8" y="131.7">8P8C_LED_Shielded</text>
<text x="22.9" y="134.2">J2</text>
<text x="91" y="134.2">+3.3V</text>
<text x="49.3" y="140.6">0.1uF</text>
<text x="50.7" y="138">C1</text>
<text x="156.7" y="138">GND</text>
<text x="165.4" y="139.3">PWR_FLAG</text>
<text x="86" y="144.9" transform="rotate(-90 86 144.9)">R3</text>
<text x="88.5" y="146.7" transform="rotate(-90 88.5 146.7)">2.2K</text>
<text x="93.6" y="144.9" transform="rotate(-90 93.6 144.9)">R4</text>
<text x="96.1" y="146.7" transform="rotate(-90 96.1 146.7)">2.2K</text>
<text x="102.5" y="144.8" transform="rotate(-90 102.5 144.8)">R5</text>
<text x="103.7" y="146" transform="rotate(-90 103.7 146)">2.2K</text>
<text x="108.8" y="146" transform="rotate(-90 108.8 146)">R6</text>
<text x="110.1" y="146" transform="rotate(-90 110.1 146)">2.2K</text>
<text x="116.4" y="146" transform="rotate(-90 116.4 146)">R7</text>
<text x="119" y="147.3" transform="rotate(-90 119 147.3)">2.2K</text>
<text x="216.2" y="144.4">UART2</text>
<text x="221.7" y="146.9">J7</text>
<text x="223.3" y="144.4">Socket</text>
<text x="120.7" y="153.3">R_Variable</text>
<text x="124.4" y="150.7">R8</text>
<text x="134.4" y="153.3">0.1uF</text>
<text x="135.8" y="150.7">C6</text>
<text x="216.8" y="155.8">UART Socket</text>
<text x="124.4" y="159.6">R9</text>
<text x="135.8" y="159.6">C7</text>
<text x="221.7" y="158.3">J8</text>
<text x="120.7" y="162.2">R_Variable</text>
<text x="123.8" y="167.2">R10</text>
<text x="134.4" y="162.2">0.1uF</text>
<text x="135.8" y="167.2">C8</text>
<text x="120.7" y="169.8">R_Variable</text>
<text x="134.4" y="169.8">0.1uF</text>
<text x="49.3" y="178.7">0.1uF</text>
<text x="50.7" y="176.1">C2</text>
<text x="120.7" y="177.4">R_Variable</text>
<text x="123.8" y="174.9">R11</text>
<text x="134.4" y="177.4">0.1uF</text>
<text x="135.8" y="174.9">C9</text>
<text x="155.4" y="177.4">GND</text>
<text x="49.3" y="183.7">0.1uF</text>
<text x="50.7" y="181.2">C3</text>
<text x="123.8" y="183.7">R12</text>
<text x="135.2" y="183.7">C10</text>
<text x="120.7" y="186.3">R_Variable</text>
<text x="134.4" y="186.3">0.1uF</text>
<text x="19.2" y="192.6">6P6C</text>
<text x="22.9" y="195.2">J3</text>
<text x="25.3" y="192.6">RRC</text>
<text x="55.1" y="196.4">GND</text>
</g>
<g font-size="1.8" fill="#0f0f0f">
<text x="254.4" y="16.2">SD_CLK</text>
<text x="124.5" y="22.5">Encoder</text>
<text x="133.2" y="22.5">A</text>
<text x="252.3" y="23.8">SD_DATA2</text>
<text x="252.3" y="21.2">SD_DATA1</text>
<text x="252.3" y="18.7">SD_DATA0</text>
<text x="124.5" y="27.6">Encoder</text>
<text x="133.2" y="27.6">B</text>
<text x="252.3" y="26.3">SD_DATA3</text>
<text x="257.4" y="28.9">CMD</text>
<text x="253.6" y="40.3">GPIO 12</text>
<text x="253.6" y="42.8">GPIO 14</text>
<text x="196.8" y="51.7">TX</text>
<text x="254.8" y="50.5">GPIO 39</text>
<text x="254.8" y="53">GPIO 36</text>
<text x="112.9" y="56.8">RF Gain</text>
<text x="113.1" y="59.3">AF Gain</text>
<text x="196.8" y="54.3">RX</text>
<text x="196.8" y="59.3">Boot</text>
<text x="202.3" y="59.3">/</text>
<text x="204.8" y="59.3">Flash</text>
<text x="112.6" y="64.4">GPIO 12</text>
<text x="112.6" y="69.5">GPIO 14</text>
<text x="115.1" y="67">Spare</text>
<text x="196.8" y="69.5">Encoder</text>
<text x="205.6" y="69.5">A</text>
<text x="99" y="77.1">Rit/Xit</text>
<text x="106.6" y="77.1">Value</text>
<text x="196.8" y="72">Encoder</text>
<text x="205.6" y="72">B</text>
<text x="104.5" y="79.7">IF</text>
<text x="107.3" y="79.7">Shift</text>
<text x="112.6" y="82.2">GPIO 36</text>
<text x="248.8" y="79.7">Boot</text>
<text x="254.2" y="79.7">/</text>
<text x="256.7" y="79.7">Flash</text>
<text x="112.6" y="84.7">GPIO 39</text>
<text x="196.8" y="94.9">SD_CLK</text>
<text x="196.8" y="97.4">SD_DATA0</text>
<text x="196.8" y="100">SD_DATA1</text>
<text x="196.8" y="107.6">CMD</text>
<text x="196.8" y="105.1">SD_DATA3</text>
<text x="196.8" y="102.5">SD_DATA2</text>
<text x="196.8" y="112.7">RDO</text>
<text x="196.8" y="110.1">TDO</text>
<text x="38.1" y="138.1">UP</text>
<text x="38.1" y="140.6">8V</text>
<text x="38.1" y="143.2">GND</text>
<text x="211.8" y="138.1">RDO</text>
<text x="212.1" y="140.6">TDO</text>
<text x="213.5" y="149.5">TX</text>
<text x="73.6" y="155.9">Rit/Xit</text>
<text x="81.2" y="155.9">Value</text>
<text x="213.2" y="152.1">RX</text>
<text x="79.1" y="164.8">IF</text>
<text x="81.9" y="164.8">Shift</text>
<text x="38.1" y="173.6">AF</text>
<text x="78.8" y="172.4">AF Gain</text>
<text x="38.1" y="176.2">TDO</text>
<text x="38.1" y="178.7">RDO</text>
<text x="78.7" y="180">RF Gain</text>
<text x="38.1" y="183.8">8V</text>
<text x="38.1" y="181.3">GND</text>
<text x="38.1" y="186.3">GND</text>
<text x="80.8" y="188.9">Spare</text>
</g>
<g font-size="1.8" fill="#a90000">
<text x="267.9" y="16.3">1</text>
<text x="28.5" y="22.6">S</text>
<text x="57.9" y="22.3" transform="rotate(-90 57.9 22.3)">1</text>
<text x="60.4" y="22.3" transform="rotate(-90 60.4 22.3)">2</text>
<text x="103.5" y="22.6">Red</text>
<text x="118.7" y="22.6">3</text>
<text x="267.9" y="18.8">2</text>
<text x="267.9" y="21.3">3</text>
<text x="267.9" y="23.9">4</text>
<text x="27.8" y="25.1">SN</text>
<text x="28.6" y="27.7">T</text>
<text x="102.7" y="26.4">Black</text>
<text x="118.7" y="27.7">2</text>
<text x="267.9" y="26.4">5</text>
<text x="267.9" y="29">6</text>
<text x="25.1" y="35" transform="rotate(-90 25.1 35)">G</text>
<text x="28" y="30.2">TN</text>
<text x="267.9" y="40.4">1</text>
<text x="27.2" y="42.9">S</text>
<text x="27.4" y="45.5">T</text>
<text x="267.9" y="42.9">2</text>
<text x="23.9" y="50.3" transform="rotate(-90 23.9 50.3)">G</text>
<text x="126.3" y="51.8">2</text>
<text x="158.5" y="49.6" transform="rotate(-90 158.5 49.6)">19</text>
<text x="161" y="49" transform="rotate(-90 161 49)">1</text>
<text x="189.2" y="51.8">35</text>
<text x="267.9" y="50.5">1</text>
<text x="267.9" y="53.1">2</text>
<text x="126.3" y="56.9">7</text>
<text x="126.3" y="59.4">8</text>
<text x="189.2" y="59.4">25</text>
<text x="189.2" y="54.4">34</text>
<text x="125.7" y="64.5">13</text>
<text x="189.2" y="62">24</text>
<text x="189.2" y="64.5">26</text>
<text x="125.7" y="69.6">12</text>
<text x="125.7" y="67.1">15</text>
<text x="189.2" y="67.1">29</text>
<text x="189.2" y="69.6">30</text>
<text x="29.8" y="73.4">S</text>
<text x="29.9" y="75.9">T</text>
<text x="125.7" y="72.1">23</text>
<text x="126.3" y="77.2">5</text>
<text x="189.2" y="72.1">31</text>
<text x="189.2" y="74.7">33</text>
<text x="189.2" y="77.2">36</text>
<text x="26.4" y="80.7" transform="rotate(-90 26.4 80.7)">G</text>
<text x="126.3" y="82.3">3</text>
<text x="126.3" y="79.8">6</text>
<text x="189.2" y="79.8">37</text>
<text x="189.8" y="82.3">9</text>
<text x="267.9" y="79.8">1</text>
<text x="267.9" y="82.3">2</text>
<text x="29.8" y="86.1">S</text>
<text x="29.9" y="88.6">T</text>
<text x="126.3" y="84.8">4</text>
<text x="189.2" y="84.8">10</text>
<text x="189.2" y="87.4">11</text>
<text x="26.4" y="93.4" transform="rotate(-90 26.4 93.4)">G</text>
<text x="189.2" y="95">20</text>
<text x="189.2" y="97.5">21</text>
<text x="189.2" y="100.1">22</text>
<text x="189.2" y="102.6">16</text>
<text x="189.2" y="105.2">17</text>
<text x="189.2" y="107.7">18</text>
<text x="189.2" y="110.2">27</text>
<text x="189.2" y="112.8">28</text>
<text x="158.5" y="118.2" transform="rotate(-90 158.5 118.2)">14</text>
<text x="13.9" y="140.7">10</text>
<text x="14.5" y="138.2">9</text>
<text x="32.3" y="143.3">6</text>
<text x="32.3" y="140.7">7</text>
<text x="32.3" y="138.2">8</text>
<text x="219.6" y="138.2">1</text>
<text x="219.6" y="140.7">2</text>
<text x="32.3" y="148.3">4</text>
<text x="32.3" y="145.8">5</text>
<text x="219.6" y="149.6">1</text>
<text x="13.9" y="153.4">11</text>
<text x="13.9" y="156">12</text>
<text x="32.3" y="156">1</text>
<text x="32.3" y="153.4">2</text>
<text x="32.3" y="150.9">3</text>
<text x="219.6" y="152.1">2</text>
<text x="23.9" y="161.4" transform="rotate(-90 23.9 161.4)">SH</text>
<text x="32.3" y="173.7">6</text>
<text x="32.3" y="178.8">4</text>
<text x="32.3" y="176.3">5</text>
<text x="32.3" y="183.9">2</text>
<text x="32.3" y="181.4">3</text>
<text x="32.3" y="186.4">1</text>
</g>
</svg>
